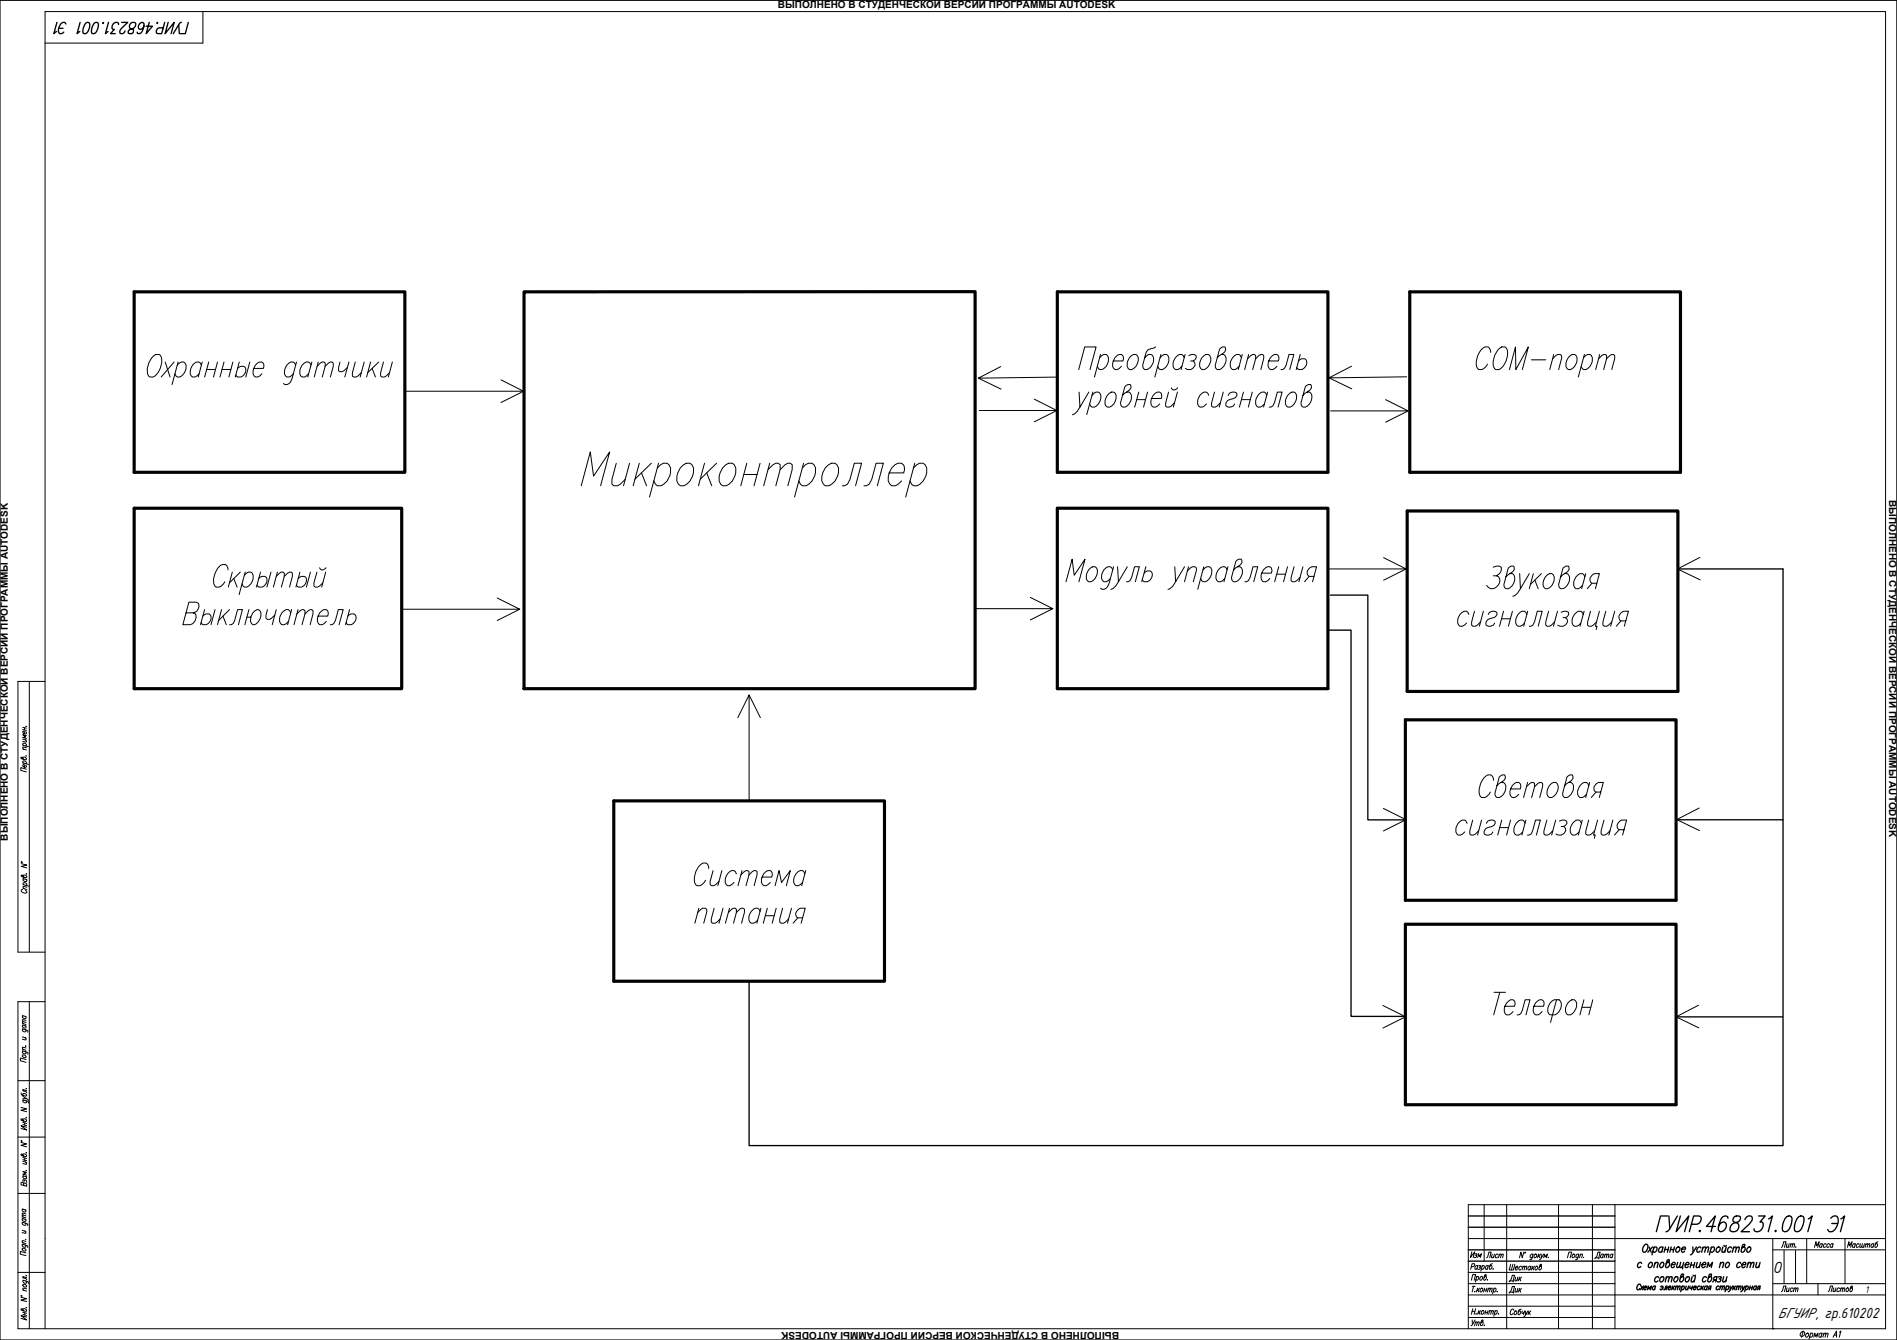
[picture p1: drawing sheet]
<svg xmlns="http://www.w3.org/2000/svg" width="841mm" height="594mm" viewBox="0 0 841 594" stroke-linecap="round" stroke-linejoin="round" font-family="sans-serif">
<!-- layer: KONTUR -->
<path d="M0 .1h841v594h-841z" fill="none" stroke="#000" stroke-width=".51"/>
<g fill="none" stroke="#000" stroke-width=".44">
<path d="M90 5.1v14h-70M67.3 158.6a2.55 2.55 0 0 1 3.9-1 8.1 8.1 0 0 1-3.3 9.5h-1.4a5.9 5.9 0 0 1 .2-7.6zM487.5 158.6l1.8-1.4h1.1a2.82 2.82 0 0 1 .8 3.8 3.6 3.6 0 0 1-3.7 2.8l-1-1.4M487.9 157.2l-2.7 9.9M500.7 158.6l1.8-1.4h1.1a2.82 2.82 0 0 1 .8 3.8 3.6 3.6 0 0 1-3.6 2.8 2.82 2.82 0 0 1-.8-3.8zM512.4 153.8l-3.6 1.5-.7 .9-1.5 5.7 .3 1.4 .6 .5a4.3 4.3 0 0 0 3.7-5.7l-.8-.9h-1.1l-1.8 1.4M514.3 158.6l1.8-1.4h1.1a4.2 4.2 0 0 1-1.8 6.6h-1.1l-1-1.4M514.7 157.2l-2.7 9.9M525 158.6l-1-1.4a4.3 4.3 0 0 0-3.7 5.7l.8 .9h1.1l1.8-1.4M525.4 157.2l-1.8 6.6M527 157.6l1.2-.4h1.1l1 .4a1.97 1.97 0 0 1-2.4 2.4M532.8 158.6l1.9-1.4h1a4.1 4.1 0 0 1-1.7 6.6h-1.1a2.82 2.82 0 0 1-.8-3.8z"/>
<path d="M541.4 157.2h1.1a4.2 4.2 0 0 1-1.7 6.6h-1.1l-.6-.5-.3-1.4 1.9-7.1 1.3-1h1.1l.2 .5a3.2 3.2 0 0 1-2.7 3.3l-.9 1M550.4 158.6l-1.1-1.4a4.3 4.3 0 0 0-3.7 5.7l.8 .9h1.1l1.9-1.4M550.8 157.2l-1.8 6.6M553.1 159.1l2.3-1.9h.7l.6 .4v1.5l-1.3 4.7M553.6 157.2l-1.8 6.6M556.7 159.1l2.3-1.9h.7l.6 .4-.1 1.5-1.2 4.7M576.5 157.2l-1.8 6.6M73.2 160.5l2.2 6.6M77.2 160.5l-5.7 6.6M78.6 161.9l1.8-1.4h1a2.79 2.79 0 0 1 .8 3.8 3.5 3.5 0 0 1-3.6 2.8l-1-1.4M79 160.5l-2.7 10M89.3 161.9l-1.1-1.4a4.2 4.2 0 0 0-3.6 5.7l.8 .9h1l1.9-1.4"/>
<path d="M89.7 160.5l-1.8 6.6M91.7 163.8h3.8M92.5 160.5l-1.8 6.6M96.4 160.5l-1.7 6.6M98.4 163.8h4M99.3 160.5l-1.8 6.6M103.3 160.5l-1.8 6.6M105.3 163.3a1.95 1.95 0 0 1 2.3-1 1.95 1.95 0 0 1 1.4 2 2.79 2.79 0 0 1-4.2 2.4l-.2-.5M106.1 160.5l-1.8 6.6M110.7 160.5l-1.7 6.6M112.5 163.3h4.3a1.78 1.78 0 0 0 .1-2 1.78 1.78 0 0 0-1.9-.8 4.7 4.7 0 0 0-2.4 6.2l.6 .4h1.1l1.8-1.4M131.1 161.9l-1.1-1.4a4.2 4.2 0 0 0-3.4 6.2l.6 .4h1l1.8-1.4"/>
<path d="M131.4 160.5l-2 7.6a2.86 2.86 0 0 1-3.1 2.4l-.6-.5M137.8 161.9l-1-1.4a4.2 4.2 0 0 0-3.7 5.7l.8 .9h1.1l1.8-1.4M138.3 160.5l-1.9 6.6M140.6 162.4l2.3-1.9h.7l.6 .5-.1 1.4-1.2 4.7M141.1 160.5l-1.8 6.6M144.1 162.4l2.4-1.9h.7l.5 .5v1.4l-1.2 4.7M150.7 160.5l-.6 3.8 .6 .5h1l.9-.5 1.5-1.4M154.7 160.5l-1.8 6.6M157.5 160.5l-1.2 4.7-.1 1.5 .6 .4h1.1l2.3-1.9M161.5 160.5l-1.8 6.6M164.3 160.5l-1.8 6.6M165 163.3l1.5 3.8"/>
<path d="M167.9 160.5l-4.9 4.7M170 160.5l-1.3 4.7v1.5l.6 .4h1.1l2.3-1.9M173.9 160.5l-1.7 6.6M222.1 168.4l10 5.1h-52.3M232.1 173.5l-10 4.9M433.7 167.7l10.1 4.8M443.7 162.5l-10 5.2 34.4-.5M458.6 177l9.9 5h-34.3M478.2 163.8l2.7-10h5l-2.7 10M478.4 173.8l.4 6.7 3.9-6.7M484.1 175.3l1.8-1.5h1.1a2.82 2.82 0 0 1 .8 3.8 3.5 3.5 0 0 1-3.7 2.9l-1-1.4M484.5 173.8l-2.7 10"/>
<path d="M490.9 175.3l1.8-1.5h1.1a2.82 2.82 0 0 1 .7 3.8 3.5 3.5 0 0 1-3.6 2.9 2.79 2.79 0 0 1-.7-3.8zM493.6 160h4.2a1.77 1.77 0 0 0-.1-2.4 1.77 1.77 0 0 0-2.4 0 4.8 4.8 0 0 0-1.6 5.7l.6 .5h1.1l1.8-1.4M499.5 173.8h1a4.1 4.1 0 0 1-1.7 6.7h-1.1l-.6-.5-.3-1.4 1.9-7.1 1.3-1h1.1l.3 .5a3.3 3.3 0 0 1-2.8 3.3l-.9 1M504 177.2h3.9M504.9 173.8l-1.9 6.7M508.8 173.8l-1.8 6.7M510.5 176.7h4.3a1.8 1.8 0 0 0 .1-2 1.8 1.8 0 0 0-1.8-.9 4.6 4.6 0 0 0-2.4 6.2l.6 .5h1.1l1.8-1.4M518.1 173.8l-1.3 4.8v1.4l.6 .5h1l2.3-1.9M519.3 171.9l.8 1h.7l1.3-1M522 173.8l-1.8 6.7M528.9 160l.8 1a2.6 2.6 0 0 1-1.3 2.6 2.6 2.6 0 0 1-2.9-.3M535.9 175.3l-1.1-1.5a4.2 4.2 0 0 0-3.4 6.2l.6 .5h1.1l1.8-1.4"/>
<path d="M538.4 173.8l-1.2 4.8-.1 1.4 .6 .5h1.1l2.3-1.9M542.3 173.8l-1.7 6.7M544.5 175.3a2.5 2.5 0 0 1 3.8-1l.1 1-.6 .9-2.8 1a2.2 2.2 0 0 0-1.4 2.8 2.54 2.54 0 0 0 3.8-.9M550.4 177.2h3.9M551.3 173.8l-1.8 6.7M555.2 173.8l-1.8 6.7M561.6 175.3l-1-1.5a3.8 3.8 0 0 0-3.9 3.8 2.66 2.66 0 0 0 1 2.9h1.1l1.8-1.4M562 173.8l-1.8 6.7M562.5 160h4.3a1.81 1.81 0 0 0 .1-2 1.81 1.81 0 0 0-1.9-.8 4.7 4.7 0 0 0-2.3 6.1l.5 .5h1.1l1.8-1.4M567.9 163.8h.7l.8-.5 .8-1.4 1.3-4.7h2.1l-1.8 6.6M571.9 174.3l.8-.5h1.1a2.82 2.82 0 0 1 .7 3.8 3.5 3.5 0 0 1-3.6 2.9 4.1 4.1 0 0 1 1-6.2zM575.7 160a1.94 1.94 0 0 1 2.2-1 1.94 1.94 0 0 1 1.5 2 3.3 3.3 0 0 1-3.7 2.8l-.8-.9"/>
<path d="M579.5 173.8h1.1a2.82 2.82 0 0 1 .7 3.8 3.5 3.5 0 0 1-3.6 2.9l-.8-1-.1-.9 1.9-7.1 1.4-1h1l.2 .5a3.2 3.2 0 0 1-2.6 3.3l-1 1M589.2 167.5l10.1 4.9M599.2 162.4l-10 5.1 34.4-.4M614.3 177.2l10 5h-34.4M468.5 182l-9.9 5M478.8 180.5a4.6 4.6 0 0 1-3.4 3.3M562.7 180.5l1.6-.5 .7-1.4 1.3-4.8h2.1l-1.8 6.7M624.3 182.2l-10 5M101.1 252.7l-.6-1.9-.6-.5a3.6 3.6 0 0 0-3.8 2.4 7.3 7.3 0 0 0-.9 7.1 2.55 2.55 0 0 0 3.9-1l.6-.9M103 253.6l-1.8 6.7M103.6 256.5l1.5 3.8M106.6 253.6l-4.9 4.8"/>
<path d="M108.3 255l1.8-1.4h1.1a4.2 4.2 0 0 1-1.8 6.7h-1.1l-1-1.5M108.7 253.6l-2.7 10M114.7 256.5a1.95 1.95 0 0 1 2.3-1 1.95 1.95 0 0 1 1.4 1.9 2.79 2.79 0 0 1-4.2 2.4l-.2-.5M115.5 253.6l-1.8 6.7M120.1 253.6l-1.8 6.7M122.5 255.5l2.3-1.9h.7l.6 .5-.1 1.4-1.2 4.8M123 253.6l-1.8 6.7M126 255.5l2.4-1.9h.7l.5 .5v1.4l-1.2 4.8M132.2 256.5a1.97 1.97 0 0 1 2.8-1 1.97 1.97 0 0 1 .6 2.9 2.34 2.34 0 0 1-1.7 1.8 2.34 2.34 0 0 1-2.5-.9M133 253.6l-1.8 6.7M137.6 253.6l-1.8 6.7M140.5 253.6l-1.3 4.8v1.4l.6 .5h1l2.3-1.9"/>
<path d="M141.7 251.7l.8 1h.8l1.3-1M144.4 253.6l-1.8 6.7M472.6 257.9l2.7-10 .9 7.1 4.8-7.1-2.7 10M482.6 252.7l1.8-1.4h1.1a2.75 2.75 0 0 1 .7 3.7 3.5 3.5 0 0 1-3.6 2.9 2.82 2.82 0 0 1-.7-3.8zM493.3 252.7l-1-1.4a4.2 4.2 0 0 0-3.5 6.1l.6 .5h1.1l1.8-1.4M493.7 251.3l-2 7.5a2.94 2.94 0 0 1-3.2 2.5l-.6-.6M495.5 251.3l.4 6.6 3.9-6.6M495.9 257.9a4.9 4.9 0 0 1-3.4 3.4M499.4 257.9l1.6-.5 .7-1.4 1.3-4.7h2.1l-1.8 6.6M507.2 254.1a1.96 1.96 0 0 1 2.8-1 1.96 1.96 0 0 1 .6 2.9 2.32 2.32 0 0 1-1.8 1.9 2.32 2.32 0 0 1-2.4-1M508 251.3l-1.8 6.6M520.8 251.3l.4 6.6 3.9-6.6"/>
<path d="M521.2 257.9a4.9 4.9 0 0 1-3.4 3.4M526.4 253.1l2.3-1.8h1.1l.6 .4 .1 1-1.5 5.2M526.9 251.3l-1.8 6.6M533.3 252.7l1.8-1.4h1.1a2.75 2.75 0 0 1 .8 3.7 3.5 3.5 0 0 1-3.6 2.9l-1.1-1.4M533.7 251.3l-2.7 10M544 252.7l-1-1.4a4.2 4.2 0 0 0-3.7 5.6l.8 1h1.1l1.8-1.4M544.4 251.3l-1.8 6.6M548.7 251.3h1.1a4.1 4.1 0 0 1-1.8 6.6h-1.1l-.6-.5-.3-1.4 1.9-7.2 1.3-.9h1.1l.2 .5a3.2 3.2 0 0 1-2.7 3.3l-.9 1M551.9 257.9l1.6-.5 .7-1.4 1.3-4.7h2.1l-1.8 6.6M559.4 254.1h4.2a1.78 1.78 0 0 0 .1-2 1.78 1.78 0 0 0-1.8-.8 4.7 4.7 0 0 0-2.4 6.1l.6 .5h1.1l1.8-1.4M566 254.6h3.9M566.9 251.3l-1.8 6.6"/>
<path d="M570.8 251.3l-1.8 6.6M573.7 251.3l-1.3 4.7v1.4l.6 .5h1l2.4-1.9M577.6 251.3l-1.7 6.6M580.4 255.5l-2 2.4M582.5 255.5h-2.1a2.42 2.42 0 0 1-.8-2.5 2.42 2.42 0 0 1 2-1.7h2.1l-1.8 6.6M613.4 247.2l10 5h-34.4M623.4 252.2l-10 5M662 251.5l1.5-.5h1.1l1 .5a3.4 3.4 0 0 1-2.2 3.8 2.48 2.48 0 0 1 .7 4.3 2.91 2.91 0 0 1-5 0M662.1 255.3h1.3M669.4 254.3h1.1a4.2 4.2 0 0 1-1.8 6.7h-1.1l-.6-.5-.3-1.4 2-7.2 1.3-.9h1l.3 .5a3.2 3.2 0 0 1-2.7 3.3l-1 .9M673.7 254.3l.4 6.7 3.9-6.7M679.8 254.3l-1.8 6.7"/>
<path d="M680.5 257.2l1.4 3.8M683.4 254.3l-4.9 4.8M686.1 254.8l.8-.5h1.1a2.82 2.82 0 0 1 .8 3.8 3.6 3.6 0 0 1-3.6 2.9 2.82 2.82 0 0 1-.8-3.8l.7-1.5zM693.7 254.3h1.1a4.1 4.1 0 0 1-1.8 6.7h-1.1l-.6-.5-.3-1.4 1.9-7.2 1.4-.9h1l.3 .5a3.3 3.3 0 0 1-2.7 3.3l-1 .9M702.6 255.7l-1-1.4a3.8 3.8 0 0 0-3.9 3.8 2.79 2.79 0 0 0 1 2.9h1.1l1.8-1.4M703 254.3l-1.8 6.7M705.8 258.6l-2.1 2.4M707.9 258.6h-2.1a2.23 2.23 0 0 1 .3-3.8l.8-.5h2.2l-1.8 6.7M753.7 247.1l-10 5.1 10.1 4.9M82.5 271.7h3.2l.9 .5a3.5 3.5 0 0 1-2.3 4.8h-3.2l2.6-10h3.3a1.8 1.8 0 0 1 1 2.8l-1.1 1.4-1.2 .5M89.9 273.1a1.98 1.98 0 0 1 2.8-.9 1.98 1.98 0 0 1 .6 2.9 2.32 2.32 0 0 1-1.7 1.8 2.32 2.32 0 0 1-2.4-.9M90.7 270.3l-1.8 6.7"/>
<path d="M95.3 270.3l-1.7 6.7M98.2 270.3l-1.8 6.7M98.8 273.1l1.5 3.9M101.8 277l1.5-.5 .8-1.4 1.2-4.8h2.2l-1.8 6.7M101.8 270.3l-4.9 4.8M109.4 273.6h1.9a4 4 0 0 1 3.3-3.3 2.82 2.82 0 0 1 .8 3.8 3.5 3.5 0 0 1-3.3 2.9 2.62 2.62 0 0 1-.8-3.4M110.4 270.3l-1.9 6.7M118.6 270.3l-.7 3.8 .6 .5h1l2.3-1.9M122.5 270.3l-1.8 6.7M128.9 271.7l-1.1-1.4a4.3 4.3 0 0 0-3.6 5.7l.8 1h1.1l1.8-1.5M129.3 270.3l-1.8 6.7M131.6 272.2l2.3-1.9h.7l.6 .5v1.4l-1.3 4.8"/>
<path d="M132.1 270.3l-1.8 6.7M135.2 272.2l2.3-1.9h.7l.6 .5v1.4l-1.3 4.8M141 273.1h4.3a1.81 1.81 0 0 0 .1-2 1.81 1.81 0 0 0-1.8-.8 4.8 4.8 0 0 0-2.4 6.2l.6 .5h1l1.9-1.5M146.4 277l1.6-.5 .7-1.4 1.3-4.8h2.1l-1.8 6.7M154.2 273.1a1.94 1.94 0 0 1 2.2-1 1.94 1.94 0 0 1 1.5 2 2.79 2.79 0 0 1-4.2 2.4l-.2-.5M155 270.3l-1.8 6.7M220.4 265.1l10 5h-52.3M230.4 270.1l-10 5M456.8 264.9l10 4.9h-34.4M466.8 269.8l-10 5M651.2 272.4l-1-1.4a4.2 4.2 0 0 0-3.5 6.2l.6 .4h1.1l1.8-1.4M653.7 271l-1.3 4.7v1.5l.6 .4h1.1l2.3-1.9"/>
<path d="M657.6 271l-1.7 6.6M659.8 272.4a2.51 2.51 0 0 1 3.8-.9l.1 .9-.6 1-2.8 .9a2.3 2.3 0 0 0-1.5 2.9 2.57 2.57 0 0 0 3.9-1M665.7 274.3h3.9M666.6 271l-1.8 6.6M670.5 271l-1.8 6.6M674.1 261a4.6 4.6 0 0 1-3.4 3.3M676.9 272.4l-1-1.4a4.2 4.2 0 0 0-3.7 5.7l.8 .9h1.1l1.8-1.4M677.3 271l-1.8 6.6M678 277.6l1.6-.4 .7-1.5 1.3-4.7h2.1l-1.8 6.6M686.6 271l-1.3 4.7v1.5l.6 .4h1l2.3-1.9M690.5 271l-1.8 6.6M692.1 271.5l1.3-.5h1l1 .5a1.93 1.93 0 0 1-2.4 2.3"/>
<path d="M694 273.8l.9 1a2.64 2.64 0 0 1-1.4 2.6 2.64 2.64 0 0 1-2.9-.2M701.9 272.4l-1-1.4a4.3 4.3 0 0 0-3.7 5.7l.8 .9h1.1l1.8-1.4M702.3 271l-1.8 6.6M705.1 271l-1.2 4.7-.1 1.5 .6 .4h1.1l2.3-1.9M709.1 271l-1.8 6.6h.7l-.4 1.5M711.9 271l-1.3 4.7v1.5l.6 .4h1.1l2.3-1.9M715.9 271l-1.8 6.6M718.7 275.3l-2.1 2.3M720.8 275.3h-2.1a2.4 2.4 0 0 1-.9-2.6 2.4 2.4 0 0 1 2-1.7h2.2l-1.9 6.6M13 302.1v120M20 302.1h-12v120h12M327.1 318.1l5-10v47"/>
<path d="M332.1 308.1l5 10M613.3 358.4l10 5-10 5M662.1 346a2.72 2.72 0 0 0-1.1-2.5 3.8 3.8 0 0 0-3.9 2.5 5.9 5.9 0 0 0-.2 7.6 3.7 3.7 0 0 0 3.8-2.4M665.5 346.9h1a2.82 2.82 0 0 1 .8 3.8 3.6 3.6 0 0 1-3.6 2.9l-.8-1-.1-.9 1.9-7.2 1.3-1h1.1l.2 .6a3.2 3.2 0 0 1-2.7 3.3l-.9 .9M669.7 349.8h4.3a1.77 1.77 0 0 0-.1-2.5 1.77 1.77 0 0 0-2.5 .1 4.8 4.8 0 0 0-1.5 5.7l.6 .5h1l1.9-1.5M676.7 348.8l2.3-1.9h.7l.6 .5v1.4l-1.3 4.8M677.2 346.9l-1.7 6.7M680.3 348.8l2.3-1.9h.7l.6 .5v1.4l-1.3 4.8M686.9 348.3l1.8-1.4h1.1a4.2 4.2 0 0 1-1.8 6.7h-1.1a2.82 2.82 0 0 1-.8-3.8zM695.5 346.9h1.1a2.82 2.82 0 0 1 .7 3.8 3.7 3.7 0 0 1-3.6 2.9l-.6-.5-.3-1.4 1.9-7.2 1.3-1h1.1l.2 .6a3.2 3.2 0 0 1-2.7 3.3l-.9 .9M704.4 348.3l-1.1-1.4a4.3 4.3 0 0 0-3.7 5.7l.9 1h1l1.9-1.5M704.8 346.9l-1.8 6.7"/>
<path d="M707.6 351.2l-2.1 2.4M709.7 351.2h-2.1a2.4 2.4 0 0 1-.9-2.5 2.4 2.4 0 0 1 2-1.8h2.1l-1.8 6.7M753.3 358.2l-9.9 5.2 10 4.8M650.4 365l-1-1.4a4.2 4.2 0 0 0-3.5 6.2l.6 .4h1.1l1.8-1.4M652.9 363.6l-1.3 4.7v1.5l.6 .4h1.1l2.3-1.9M656.8 363.6l-1.7 6.6M659 365a2.55 2.55 0 0 1 3.8-1l.1 1-.6 .9-2.8 1a2.3 2.3 0 0 0-1.5 2.9 2.57 2.57 0 0 0 3.9-1M664.9 366.9h3.9M665.8 363.6l-1.8 6.6M669.7 363.6l-1.8 6.6M676.1 365l-1.1-1.4a4.2 4.2 0 0 0-3.6 5.7l.8 .9h1.1l1.8-1.4M676.5 363.6l-1.8 6.6"/>
<path d="M677.2 370.2l1.6-.4 .7-1.5 1.3-4.7h2.1l-1.8 6.6M685.8 363.6l-1.3 4.7v1.5l.6 .4h1l2.3-1.9M689.7 363.6l-1.8 6.6M691.3 364l1.3-.4h1l1 .4a1.93 1.93 0 0 1-2.5 2.4M693.2 366.4l.9 1a2.64 2.64 0 0 1-1.4 2.6 2.64 2.64 0 0 1-2.9-.2M701.1 365l-1-1.4a4.3 4.3 0 0 0-3.7 5.7l.8 .9h1.1l1.8-1.4M701.5 363.6l-1.8 6.6M704.3 363.6l-1.2 4.7-.1 1.5 .6 .4h1.1l2.3-1.9M708.3 363.6l-1.8 6.6h.7l-.4 1.5M711.1 363.6l-1.3 4.7v1.5l.6 .4h1.1l2.3-1.9M715.1 363.6l-1.8 6.6M717.8 367.8l-2 2.4"/>
<path d="M720 367.8h-2.2a2.4 2.4 0 0 1-.8-2.5 2.4 2.4 0 0 1 2-1.7h2.1l-1.7 6.6M314.2 385v-.9l-1.1-1.5a3.7 3.7 0 0 0-3.9 2.4 5.9 5.9 0 0 0-.2 7.7 3.8 3.8 0 0 0 3.8-2.5M316.1 386l-1.3 4.8v1.3l.6 .6h1.1l2.3-1.9M320 386l-1.7 6.7M326.5 387.4l-1.1-1.4a4.3 4.3 0 0 0-3.5 6.1l.6 .6h1.1l1.8-1.5M328.5 387.9l2.3-1.9h.7l.6 .4v1.5l-1.3 4.8M329 386l-1.8 6.7M332.1 387.9l2.2-1.9h.8l.6 .4-.1 1.5-1.3 4.8M337.9 388.8h4.2a1.77 1.77 0 0 0-.1-2.4 1.77 1.77 0 0 0-2.4 0 4.8 4.8 0 0 0-1.6 5.7l.6 .6h1.1l1.8-1.5M343.6 392.7l1.8-6.7 1.1 5.2 3.9-5.2-1.8 6.7M356.8 387.4l-1-1.4a4.3 4.3 0 0 0-3.7 5.7l.8 1h1.1l1.8-1.5M357.2 386l-1.8 6.7"/>
<path d="M309.3 404.6l2.3-2h1.1l.6 .5 .1 1-1.4 5.2M309.8 402.6l-1.7 6.7M316.6 402.6l-1.3 4.8v1.4l.6 .5h1.1l2.3-1.9M320.5 402.6l-1.7 6.7M322.9 404.6l2.3-2h.7l.6 .5v1.5l-1.3 4.7M323.4 402.6l-1.8 6.7M326.5 404.6l2.3-2h.7l.6 .5-.1 1.5-1.2 4.7M337 404.1l-1.1-1.5a4.3 4.3 0 0 0-3.7 5.8l.8 .9h1.1l1.8-1.4M337.4 402.6l-1.9 6.7M339.3 406h3.9M340.2 402.6l-1.8 6.7M344.1 402.6l-1.8 6.7"/>
<path d="M347 402.6l-1.3 4.8v1.4l.5 .5h1.1l2.3-1.9M350.9 402.6l-1.8 6.7M353.7 406.9l-2.1 2.4M355.8 406.9h-2.1a2.4 2.4 0 0 1-.9-2.5 2.4 2.4 0 0 1 2-1.8h2.2l-1.8 6.7M662.4 439.9h5M664.9 439.9l-2.7 10M13 444.1v145M20 444.1h-12v145h828v-584h-816v584M613.1 445.8l10 5-10 5M667.2 446.1h4.2a1.81 1.81 0 0 0 .2-2 1.81 1.81 0 0 0-1.9-.9 4.8 4.8 0 0 0-2.4 6.3l.6 .4h1.1l1.8-1.4M672.6 449.9l1.6-.4 .7-1.5 1.2-4.8h2.2l-1.8 6.7M680 446.1h4.3a1.81 1.81 0 0 0 .1-2 1.81 1.81 0 0 0-1.8-.9 4.8 4.8 0 0 0-2.4 6.3l.6 .4h1.1l1.8-1.4"/>
<path d="M687.2 444.7l1.8-1.5h2.2a4.2 4.2 0 0 1-1.8 6.7h-2.2a2.82 2.82 0 0 1-.7-3.8zM690.1 443.2l-2.7 10.1M695.1 444.7l1.8-1.5h1a2.82 2.82 0 0 1 .8 3.9 3.5 3.5 0 0 1-3.6 2.8 2.94 2.94 0 0 1-.8-3.8zM701.3 446.6h4M702.2 443.2l-1.8 6.7M706.2 443.2l-1.8 6.7M753 445.7l-9.9 5.1 10.1 4.9M8 479.1h12M8 504.1h12M8 529.1h12M658 534.1v25M668 534.1v55"/>
<path d="M691 534.1v55M706 534.1v55M716 534.1v55M836 534.1h-185v55M651 549.1h185M786 549.1v40M786 554.1h50M801 549.1v20M818 549.1v20M8 564.1h12M716 574.1h120M786 569.1h50"/>
<path d="M806 569.1v5"/>
</g>
<g fill="none" stroke="#000" stroke-width=".44">
<path d="M10.1 336.2a.79 .79 0 0 1 1-.4 .79 .79 0 0 1 .4 1l-2-.4-.3-.6 .4-.1 .8 .9M10.1 338.2l2.5 .7M10.1 332.1l1.6 .4M10.1 330.4l2.5 .6M10.1 327.7l1.6 .4M10.1 322.4l1.6 .4M10.1 323.4l1.6 .5M10.4 338.3l-.3-.4a.75 .75 0 0 1 1-.4 .75 .75 0 0 1 .3 1.1M10.4 330.5l-.3-.5a.76 .76 0 0 1 1.1-.4 .76 .76 0 0 1 .2 1.1M10.9 322.6v1M11.3 328l.4 .6-.1 .4-1.5-.4M11.4 339.2l.3 .5a.79 .79 0 0 1-1 .4 .79 .79 0 0 1-.4-1.1h.5v1.1"/>
<path d="M11.4 324.4l.3 .4a.8 .8 0 0 1-1 .5 .8 .8 0 0 1-.4-1.1h.5v1.1M11.5 335.1h.1M11.5 322h.1M11.7 331.5l-1.5-.3-.1 .4 .4 .6M11.7 326.2l-1.6-.5 1.3 1-1.3 .3 1.6 .4M11.7 341l-2.5-.7v1.3l2.5 .6M9.4 382.9l2.5 .6-2.5 .6 2.5 .7M9.4 382.1l.4 .3zM10 394.3l-.3 .1a.77 .77 0 0 0-.2 .9 .77 .77 0 0 0 .8 .5h1.5l.1-.5-.6-.6M10.2 388.4a.8 .8 0 0 1 1.1-.4 .8 .8 0 0 1 .3 1.1l-2-.5-.2-.6 .6 .1 .6 .8M10.2 393.9l1.7 .4M10.2 392.2l2.5 .7"/>
<path d="M10.2 389.5l1.7 .4M10.6 392.3l-.4-.4a.84 .84 0 0 1 1.1-.5 .84 .84 0 0 1 .5 1l-.3 .1M10.6 389.6l-.3 .1a.84 .84 0 0 0 .5 1.1 .84 .84 0 0 0 1.1-.5l-.4-.4M11.6 387.4h.3zM11.9 393.3l-1.6-.3-.1 .5 .5 .5M9.9 456.2l2.2 .6 .2 .8M9.9 459.7l1.7 .5M9.9 454.5l1.7 .4M9.9 453.7l1.7 .5M9.9 450.3l1.7 .4M10.2 456.2l-.2 .2a.84 .84 0 0 0 .5 1 .84 .84 0 0 0 1.1-.4l-.4-.5M10.2 454.5l-.2 .2a.84 .84 0 0 0 .5 1 .84 .84 0 0 0 1.1-.4l-.4-.5"/>
<path d="M10.2 450.4l-.2 .1a.84 .84 0 0 0 .5 1 .84 .84 0 0 0 1.1-.4l-.4-.5M11.6 453.3l-1.6-.3 .4 .9M11.6 452.4l-1.6-.3 .4 .9M9.9 465.9l2.2 .7 .2 .7M9.9 465.2l1.7 .4M10 467.8a.95 .95 0 0 1 1.1 0 .95 .95 0 0 1 .3 1 .97 .97 0 0 1-1 0 .97 .97 0 0 1-.4-1zM10.2 466h-.1a.8 .8 0 0 0 .4 1.1 .8 .8 0 0 0 1.1-.4l-.4-.5M11.1 460.1l.5 .5-.2 .4-1.5-.3M11.3 463.8h.3zM11.6 469.7l-2.5-.6v1.2l2.5 .7M11.6 464.6l-1.6-.3 .4 1M9.3 491l2.5 .6-2.5 .6 2.5 .7"/>
<path d="M9.3 484.5l.6 1.1 1.8 .3a.84 .84 0 0 0-.5-1.1 .84 .84 0 0 0-1.1 .5l.4 .4M10.1 496.5a.79 .79 0 0 1 1.1-.4 .79 .79 0 0 1 .4 1.1l-2.1-.4-.2-.7 .6 .1 .6 .8M10.1 487.6l2.3 .7 .1 .7M10.1 486.1l1.7 1h-1.7M10.1 497.6l1.7 .5M10.1 498.6l1.7 .4M10.5 487.7l-.3 .1a.84 .84 0 0 0 .5 1.1 .84 .84 0 0 0 1.1-.5l-.4-.5M11 497.8v1M11.6 495.5l.2 .1zM11.6 482.6l.2 .1zM11.8 499.8l-2.5-.7 2.5 1.9-2.5-.7M11.8 487.1l.8 .8"/>
<path d="M11.8 483.5l-1.7-.5v.6l1.6 .5 .1 .4M9.3 506.5l2.5 .7-2.5 .6 2.5 .6M9.4 505.7l.3 .4zM10.1 512.1a.8 .8 0 0 1 1.1-.4 .8 .8 0 0 1 .4 1.1l-2.1-.5-.2-.6h.6l.6 .8M10.1 514.9l1.7 .4M10.1 513.2l1.7 .4M10.1 514.2l1.7 .4M11 513.4v1M11.3 515.2l.5 .6-.1 .3-1.6-.3M11.6 518.9l.2 .1zM11.6 511.1h.2zM11.8 519.8l-1.7-.5 1.3 1-1.3 .3 1.7 .4"/>
<path d="M9.8 539.5l1.7 .4M9.8 536l1.7 .5M10.1 521.3l1.7 .4M10.2 536.1l-.3 .1a.84 .84 0 0 0 .6 1 .84 .84 0 0 0 1-.4l-.4-.5M10.5 524.8l-1-.7-.2 1.1 2.5 .7-.1-1.1-.7-.4-.5 .4v.8M10.5 521.4l-.3 .1a.84 .84 0 0 0 .5 1 .84 .84 0 0 0 1.1-.4l-.4-.5M10.8 523.3h.8l.1 .9M10.8 523.6l-.1-.5-.5-.1v.8M11.5 539l-1.6-.3-.1 .3 .5 .6M11.5 538.2l-1.6-.4-.1 .4 .5 .5M9.8 551.6l2.3 .7 .1 .8M9.8 541.9l2.3 .7 .1 .7"/>
<path d="M9.8 550.9l1.7 .5M9.8 545.5l1.7 .4M9.8 540.2l1.7 .5M9.9 553.5a.95 .95 0 0 1 1.1 0 .95 .95 0 0 1 .4 1 .95 .95 0 0 1-1.1 0 .95 .95 0 0 1-.4-1zM10.2 551.7l-.1 .1a.79 .79 0 0 0 .3 1.1 .79 .79 0 0 0 1.1-.5l-.4-.4M10.2 542l-.1 .1a.79 .79 0 0 0 .3 1.1 .79 .79 0 0 0 1.1-.5l-.4-.5M10.2 540.3a.79 .79 0 0 0-.1 1.1 .79 .79 0 0 0 1.2 .1l.2-.5-.4-.5M11 545.8l.5 .6-.1 .3-1.6-.2M11.3 549.5l.2 .1zM11.5 555.5l-2.5-.7v1.2l2.5 .7M11.5 550.4l-1.6-.3-.1 .4 .5 .5M675.6 555.1l-.7 2.5-.6-2.5-.6 2.5"/>
<path d="M676.1 555.2h.2l-.3 .4zM679.6 556.3l-.1-.2a.82 .82 0 0 0-1 .5 .82 .82 0 0 0 .4 1l.5-.3M679.7 556l-.7 2.2-.7 .1M680.3 556.3l.5-.3a.75 .75 0 0 1 .4 1 .75 .75 0 0 1-1.1 .3zM682.1 556l-.4 1.6M682.3 556.7l.4 .9M683 556l-1.2 1.2M683.3 556l.1 1.6 1-1.6M683.4 557.6l-.9 .9M684.4 557.6l.4-1.6 .3 1.3 1-1.3-.5 1.6M686.5 557.4h.1M694.9 557.6l.7-2.5h1.2l-.7 2.5"/>
<path d="M697.2 556.3l.5-.3a.76 .76 0 0 1 .4 1.1 .76 .76 0 0 1-1.2 .2zM699.9 556.3l-.1-.1a.79 .79 0 0 0-1.1 .4 .79 .79 0 0 0 .5 1l.4-.3M700 556l-.5 1.9-.5 .6-.5-.2M700.6 556.4l.5-.4 .4 .1-.3 1.5M700.7 556l-.5 1.6M702.1 557.4h.1M804.4 553l.7-2.5 .2 1.8 1.2-1.8-.6 2.5M807.9 551.7l-.1-.2a.77 .77 0 0 0-1.1 .4 .77 .77 0 0 0 .7 1l.2-.2M808 551.4l-.4 1.6M809.6 551.7l-.1-.2a.82 .82 0 0 0-1 .5 .82 .82 0 0 0 .4 1l.4-.3M811.1 551.7l-.1-.2a.82 .82 0 0 0-1 .5 .82 .82 0 0 0 .4 1l.5-.3M812.6 551.7l-.1-.2a.82 .82 0 0 0-1 .5 .82 .82 0 0 0 .4 1l.5-.3"/>
<path d="M812.7 551.4l-.4 1.6M9.3 575.1l2.5 .7-2.5 .6 2.5 .7M9.4 574.4l.3 .3zM10.1 567.6l2.3 .7 .1 .7M10.1 572l1.7 .4M10.2 569.5a.97 .97 0 0 1 1.1 0 .97 .97 0 0 1 .4 1 .95 .95 0 0 1-1.1 0 .95 .95 0 0 1-.4-1zM10.5 567.7h-.1a.79 .79 0 0 0 .3 1.1 .79 .79 0 0 0 1.1-.4l-.4-.5M11.6 579.7h.2zM11.6 565.5l.2 .1zM11.8 571.4l-1.6-.3-.1 .4 .5 .6M11.8 566.4l-1.7-.4v.5l1.2 .3 .5 .6M652.3 567.6l.6-2.5h1.3l-.7 2.5"/>
<path d="M652.3 561.6l1.1-.2 .3-1.1h-1l-.7 2.5M652.7 570.3h1.3M653.3 570.3l-.6 2.5M653.9 572.5h.1M654.6 566.3l.5-.4a.84 .84 0 0 1 .4 1 .84 .84 0 0 1-1 .6l-.2-.3M654.7 565.9l-.7 2.5M655.1 571.1l-.5 1.7M655.1 561.4l-.1-.2a.84 .84 0 0 0-1 .5 .84 .84 0 0 0 .4 1.1l.5-.4M655.2 561.1l-.4 1.7M655.2 571.8l.4 1M655.6 561.2h.8l-.1 .5-.5 .1M656 571.1l-1.3 1.2"/>
<path d="M656.1 561.8a.6 .6 0 0 1 0 .8 .6 .6 0 0 1-.9 0M656.3 566.3l.5-.4a.84 .84 0 0 1 .4 1 .84 .84 0 0 1-1 .6zM656.4 571.5l.4-.4a.84 .84 0 0 1 .5 1.1 .84 .84 0 0 1-1 .5zM657.1 561.4l.4-.3a.84 .84 0 0 1 .5 1 .84 .84 0 0 1-1.1 .5l-.1-.2M657.2 561.1l-.7 2.5M657.9 571.9h1.1M658.2 571.1l-.5 1.7M658.5 565.9a.79 .79 0 0 1 .4 1 .79 .79 0 0 1-1.1 .4l.4-2 .7-.2-.1 .6-.8 .6M659.2 571.1l-.5 1.7M659.5 567.3h.1M659.8 561.4l-.2-.2a.84 .84 0 0 0-1 .5 .84 .84 0 0 0 .4 1.1l.5-.4M659.8 571.6l.5-.5 .4 .1-.4 1.6"/>
<path d="M659.8 561.1l-.4 1.7M659.9 571.1l-.5 1.7M660.7 571.6l.5-.5 .3 .1-.3 1.6M661.7 560.3l-1.1 .5-.3 1.7a.79 .79 0 0 0 1-.4 .79 .79 0 0 0-.4-1l-.4 .3M662 562.5h.1M662.3 571.5l.4-.4a.84 .84 0 0 1 .5 1.1 .84 .84 0 0 1-1.1 .5v-.3M662.4 571.1l-.7 2.5M663.8 572.5h.1M669.8 560.5l-.7 2.5h1.8l.7-2.5M670.7 560.5l-.6 2.5M671.8 562.1h1.1v-.5a.79 .79 0 0 0-1.1 .4 .79 .79 0 0 0 .5 1l.4-.3M674.6 561.7l-.1-.2a.84 .84 0 0 0-1 .5 .84 .84 0 0 0 .4 1l.4-.3"/>
<path d="M675.1 561.8l.6-.4 .3 .1-.3 1.5M675.2 561.4l-.4 1.6M676 561.8l.6-.4 .3 .1-.3 1.5M678.6 561.7l-.1-.2a.84 .84 0 0 0-1 .5 .84 .84 0 0 0 .4 1l.4-.3M678.7 561.4l-.4 1.6M679.4 561.4l-.4 1.6M679.6 562.1l.4 .9M680.3 561.4l-1.2 1.1M680.8 561.7l.4-.3a.84 .84 0 0 1 .5 1 .84 .84 0 0 1-1.1 .5zM682.9 561.4a.8 .8 0 0 1 .4 1 .8 .8 0 0 1-1.1 .4l.5-2 .6-.3v.6l-.8 .6M10.1 580.7a.8 .8 0 0 1 1.1-.4 .8 .8 0 0 1 .4 1.1l-2.1-.5-.2-.6 .6 .1 .6 .8M10.1 581.8l1.7 .4"/>
<path d="M10.1 582.8l1.7 .4M11 582v1M11.8 583.9l-2.5-.7 2.5 2-2.5-.7M652.7 581.4h1.2M652.7 585.2l.1 2M652.9 580.2l-.6 2.5M654 585.2l-1.8 2.5M654 586.5l.6-.5 .3 .2-.3 1.5M654.2 586l-.5 1.7M654.2 580.2l-.7 2.5M654.4 582.4h.1M654.9 586.5l.6-.5 .3 .2-.3 1.5"/>
<path d="M655.6 581l-.4 1.7M655.7 581.7l.4 1M656.5 581l-1.2 1.2M656.9 581.4l.5-.4a.76 .76 0 0 1 .4 1.1 .76 .76 0 0 1-1.1 .3zM657 586a.79 .79 0 0 1 .4 1.1 .79 .79 0 0 1-1 .4l.4-2.1 .6-.2v.6l-.8 .6M658.1 587.5h.1M658.5 581.8h1M658.7 581l-.4 1.7M659.7 581l-.4 1.7M660.3 581.5l.9-.4-.3 1.6M660.4 581l-.4 1.7M661.2 581.5l.9-.4-.3 1.6"/>
<path d="M662.8 581.4l.5-.4a.76 .76 0 0 1 .4 1.1 .76 .76 0 0 1-1.1 .3M662.9 581l-.6 2.5M664.3 582.4h.1M671.2 581l-.1-.3a.77 .77 0 0 0-.9-.3 .77 .77 0 0 0-.5 .9l-.2 1.2 .3 .4 1-.6M671.5 581.5l.5-.3a.76 .76 0 0 1 .4 1.1 .76 .76 0 0 1-1.2 .2zM674.4 580.4l-1 .6-.4 1.6a.77 .77 0 0 0 1.1-.4 .77 .77 0 0 0-.4-1l-.5 .3M674.9 581.2v1.1l.8-.5M675.9 581.2l-.5 1.7M676.3 581.2l.1 1.7 1-1.7M676.4 582.9l-.8 .8M677.8 581.2l-.4 1.7M678 581.9l.4 1"/>
<path d="M678.7 581.2l-1.2 1.2M798.6 590.6l1-.2a1.07 1.07 0 0 1 .2 1.7 1.07 1.07 0 0 1-1.7-.4zM799.5 590.1l-.8 2.8M801 591.2l.3-.2a.91 .91 0 0 1 .4 1.2 .91 .91 0 0 1-1.1 .5l-.1-.7zM802.6 591.4l.5-.4a.91 .91 0 0 1 .5 1.2 .91 .91 0 0 1-1.1 .5l-.2-.2M802.7 591l-.7 2.8M804.1 592.9l.5-1.9 .3 1.5 1.1-1.5-.5 1.9M807.8 591.4l-.2-.2a.91 .91 0 0 0-1.1 .5 .91 .91 0 0 0 .5 1.2l.5-.4M807.8 591l-.5 1.9M808.5 591.5l.6-.5 .4 .2-.4 1.7M808.7 591l-.6 1.9M809.5 591.5l.6-.5 .4 .2-.4 1.7"/>
<path d="M812.7 592.9l1.5-2.8v2.8M813.2 591.9h1M815.5 590.6l.6-.5-.7 2.8"/>
</g>
<path d="M791 554.3v14.8M796 554.3v14.8M651 574.1h65M651 569.1h65M651 579.1h65M651 564.1h65M651 584.1h65" fill="none" stroke="#000" stroke-width=".44"/>
<!-- layer: 0 -->
<circle cx="786" cy="589.1" r=".3" fill="#000"/>
<g fill="none" stroke="#000" stroke-width=".59">
<path d="M743.9 252.2h46.6v255.7h-458.4v-72.9M588.7 279.4h10.3v171.2h24.1M589.8 263.8h16.6v99.7h16.7M743.7 363.4h46.8M743.1 450.8h47.2M651 539.1h65M651 559.1h65M651 554.1h65M651 544.1h65M728.9 552.2a.97 .97 0 0 1 1.5-.4 2.4 2.4 0 0 1-1.7 3.4l-.4-.5-.1-.9zM731.2 552.8l.8 2.4M732.6 552.8l-2.1 2.4"/>
<path d="M733.2 553.3l1-.5a1.29 1.29 0 0 1 .2 1.6 1.29 1.29 0 0 1-1.4 .6l-.2-.3M733.3 552.8l-.9 3.5M733.8 559.7l-.6 2.3M737.2 553.3l-.2-.3a1.3 1.3 0 0 0-1.5 .6 1.3 1.3 0 0 0 .3 1.6l1-.5M737.3 552.8l-.6 2.4M738 554h1.5M738.4 552.8l-.7 2.4M739.4 559.7a1.21 1.21 0 0 1 .8 1.4 1.21 1.21 0 0 1-1.4 .9l-.4-.7 .7-2.5 .9-.3-.1 .8-1.2 .9M739.8 552.8l-.6 2.4M740.6 554h1.5M740.9 552.8l-.6 2.4M742.4 552.8l-.7 2.4"/>
<path d="M743.3 553.3l1-.5a1.28 1.28 0 0 1 .3 1.6 1.28 1.28 0 0 1-1.5 .6l-.2-.8zM743.8 559.7l-.5 2.1 .5 .2 .9-.7M745.1 559.7l-.4 2.1 .5 .2 .8-.7M745.6 553.8h1.6v-.7a1.13 1.13 0 0 0-1.6 .5 1.13 1.13 0 0 0 .7 1.6l.6-.5M746.5 559.7l-.5 2.8M749.9 559.7l-.6 2.3M750.5 552.8l.2 2.4 1.4-2.4M750.7 555.2l-1.3 1.1M751.4 559.7l-.6 2.3M752.5 559.7l-.5 2.1 .6 .2 .9-.7M753.9 559.7l-.6 2.3M754.1 553.3l-.2-.3a1.3 1.3 0 0 0-1.5 .6 1.3 1.3 0 0 0 .3 1.6l1-.5"/>
<path d="M754.8 553.5l.9-.7 .5 .2-.5 2.2M755 552.8l-.6 2.4M756.2 553.5l.5-.5h.8l-.4 2.2M758.6 553.3l1.1-.5a1.3 1.3 0 0 1 .2 1.6 1.3 1.3 0 0 1-1.5 .6l-.1-.3M758.8 552.8l-1 3.5M761.2 553.3l1-.5a1.28 1.28 0 0 1 .2 1.6 1.28 1.28 0 0 1-1.4 .6l-.2-.8zM762.8 559.7l-.5 2.3M763.8 552.8l-.4 2.2 .6 .2 .8-.7M764.3 552.2l.3 .3 .7-.3M765.3 552.8l-.6 2.4M767.7 553.3a1.14 1.14 0 0 0-1.5-.1 1.14 1.14 0 0 0-.3 1.5l.4 .5 1-.5M768.4 553.5l.9-.7 .5 .2-.5 2.2"/>
<path d="M768.6 552.8l-.6 2.4M769.8 553.5l.8-.7 .5 .2-.4 2.2M772.9 552.8h.4a1.21 1.21 0 0 1 .2 1.7 1.21 1.21 0 0 1-1.6 .3l.7-2.8 .9-.3-.1 .8-1.2 .8M774.8 553.3l1-.5a1.3 1.3 0 0 1 .2 1.6 1.3 1.3 0 0 1-1.4 .6l-.2-.8zM775.1 559.7l-.6 2.3M778.8 559.7l-.4 2.1 .6 .2 .9-.7M780.3 559.7l-.6 2.3M727.4 569.9l-.1-.2a.82 .82 0 0 0-.9-.3 .82 .82 0 0 0-.6 .8l-.1 .6a.7 .7 0 0 0 .4 1.1 .7 .7 0 0 0 .9-.7M727.6 570.2l.6 1.6M727.8 560.2a1.13 1.13 0 0 0-1.5-.2 1.13 1.13 0 0 0-.3 1.5l.4 .5 1.1-.5M728.6 570.2l-1.5 1.6M728.8 570.8h1.2v-.4a.8 .8 0 0 0-1.1 .3 .8 .8 0 0 0 .4 1.1l.5-.3"/>
<path d="M730.4 571.8l.4-1.6 .3 1.3 1.1-1.3-.5 1.6M731.1 560.2l.7-.5a1.21 1.21 0 0 1 .7 1.4 1.21 1.21 0 0 1-1.3 .9l-.4-.5zM733.6 560.3l.8-.6 .7 .1-.4 2.2M733.8 570.5l-.1-.3a.84 .84 0 0 0-1 .5 .84 .84 0 0 0 .4 1.1l.5-.3M734 570.2l-.5 1.6M735.4 566.5l-.2-.4a1.18 1.18 0 0 0-1.5 .7 1.18 1.18 0 0 0 .7 1.5l.6-.5M736.2 560.2l.7-.5a1.21 1.21 0 0 1 .7 1.4 1.21 1.21 0 0 1-1.4 .9l-.4-.5zM736.2 566.5l1.1-.5a1.3 1.3 0 0 1 .2 1.6 1.3 1.3 0 0 1-1.5 .6l-.2-.9zM736.3 570.5l.4-.3a.76 .76 0 0 1 .5 1.1 .76 .76 0 0 1-1.2 .2M736.7 571h.6M737.6 571.8l.4-.1 .5-1.5h.6l-.4 1.6M738.7 566.6l.8-.6 .5 .1-.4 2.2"/>
<path d="M738.8 566l-.5 2.3M739.6 570.8h1.1v-.4a.8 .8 0 0 0-1.1 .3 .8 .8 0 0 0 .5 1.1l.5-.3M740 566.6l.5-.5h.8l-.4 2.2M741 560.7h1.6l.1-.7a1.11 1.11 0 0 0-1.6 .5 1.11 1.11 0 0 0 .6 1.5l.7-.5M741.6 570.2l-.5 1.6M741.8 570.8l.4 1M742.4 566.5l1.1-.5a1.3 1.3 0 0 1 .2 1.6 1.3 1.3 0 0 1-1.4 .6l-.2-.9zM742.5 570.2l-1.2 1.1M743 570.6l.9-.4-.3 1.6M743.1 570.2l-.4 1.6M743.9 570.6l1-.4-.3 1.6M745.7 566h.3a1.28 1.28 0 0 1 .3 1.6 1.28 1.28 0 0 1-1.5 .6l.6-3 .9-.4-.1 .9-1.2 .8"/>
<path d="M745.7 570.5l.5-.3a.78 .78 0 0 1 .4 1.1 .78 .78 0 0 1-1.2 .2M745.8 570.2l-.7 2.5M747.1 560.7h1.6l.1-.7a1.11 1.11 0 0 0-1.6 .5 1.11 1.11 0 0 0 .6 1.5l.7-.5M747.5 566.5l1.1-.5a1.28 1.28 0 0 1 .2 1.6 1.28 1.28 0 0 1-1.4 .6l-.2-.9zM747.6 570.2l-.3 1.5 .4 .1 .6-.5M748.6 570.2l-.4 1.6M749.3 570.2v1l.9-.4M749.6 560.8h1.5M750.2 566l-.4 2.2 .6 .1 .8-.6M750.4 570.2l-.5 1.6M750.7 565.3l.3 .4 .7-.4M750.8 570.8h1.2v-.4a.8 .8 0 0 0-1.1 .3 .8 .8 0 0 0 .4 1.1l.5-.3"/>
<path d="M751.7 566l-.7 2.3M753.8 570.5a.78 .78 0 0 0-1.2 .2 .78 .78 0 0 0 .4 1.1l.5-.3M754.4 570.2l-.4 1.6M754.6 560.7h1.6v-.7a1.11 1.11 0 0 0-1.6 .5 1.11 1.11 0 0 0 .7 1.5l.7-.5M754.6 570.8l.4 1M755.4 570.2l-1.3 1.1M756.6 566.5l-.2-.4a1.3 1.3 0 0 0-1.5 .7 1.3 1.3 0 0 0 .3 1.5l1-.5M756.8 562l.6-2.3 .5 1.8 1.3-1.8-.5 2.3M756.9 570.5a.77 .77 0 0 0-1.1 .2 .77 .77 0 0 0 .4 1.1l.5-.3M757 570.2l-.5 1.6M757.8 571.2l-.6 .6M758.1 566h.3a1.28 1.28 0 0 1 .3 1.6 1.28 1.28 0 0 1-1.5 .6l.6-3 .9-.4-.1 .9-1.2 .8"/>
<path d="M758.4 571.2l-.8-.2 .5-.8h.5l-.4 1.6M760.1 567.5l-.8 .8M760.9 567.5h-.8l-.3-.9 .3-.5 1.2-.1-.7 2.3M761.9 566.1h1.2a.72 .72 0 0 1-.9 .9M762.2 570.5a.78 .78 0 0 0-1.2 .2 .78 .78 0 0 0 .4 1.1l.5-.3M762.6 567l.3 .7-.3 .5h-1.2M762.7 560.3l.8-.6 .7 .1-.5 2.2M762.7 570.6l1-.4-.4 1.6M762.8 570.2l-.4 1.6M763.7 570.6l.9-.4-.3 1.6M764.2 566l-.5 2.2 .7 .1 .8-.6M765.3 560.2l.6-.5a1.16 1.16 0 0 1 .7 1.5 1.16 1.16 0 0 1-1.5 .6l-.2-.8z"/>
<path d="M765.4 570.5l.5-.3a.76 .76 0 0 1 .4 1.1 .76 .76 0 0 1-1.2 .2M765.5 570.2l-.7 2.5M765.6 566l-.6 2.3M767 570.2l.1 1.6 1-1.6M767.1 571.8l-.9 .9M768.6 570.2l-.4 1.6M768.8 570.8l.4 1M769.6 570.2l-1.3 1.1M770 570.6l1-.4-.4 1.6M770.1 570.2l-.4 1.6M771 570.6l.9-.4-.3 1.6M771.8 560.2l-.2-.4a1.28 1.28 0 0 0-1.5 .6 1.28 1.28 0 0 0 .3 1.6l1-.5"/>
<path d="M772.3 560.7h1.6l.1-.7a1.11 1.11 0 0 0-1.6 .5 1.11 1.11 0 0 0 .6 1.5l.7-.5M772.5 570.2l.2 1.6 1-1.6M772.7 571.8l-.9 .9M774.1 570.5l.4-.3a.76 .76 0 0 1 .5 1.1 .76 .76 0 0 1-1.2 .2M774.1 570.2l-.6 2.5M775 560.3l.8-.6 .5 .1-.5 2.2M775.7 571h1.1M776 570.2l-.5 1.6M776.3 560.3l.8-.6 .5 .1-.4 2.2M777 570.2l-.4 1.6M778.7 570.5a.77 .77 0 0 0-1.2 .2 .77 .77 0 0 0 .5 1.1l.5-.3M778.8 570.2l-.4 1.6"/>
<path d="M779.6 571.2l-.6 .6M780.2 571.2l-.8-.2 .5-.8h.5l-.4 1.6"/>
</g>
<path d="M59.5 129.4h120v80h-120zM232.3 129.4l200-.1v176h-200zM468.8 129.4h119.9v80h-119.9zM625 129.4h120v80h-120zM59.5 225.3h118.6v80h-118.6zM468.8 225.3h119.9v80h-119.9zM623.9 226.5h120v80h-120zM623.1 319.1h120v80h-120zM272.1 355.1h120v79.9h-120zM623.1 409.8h120v80h-120z" fill="none" stroke="#000" stroke-width="1.4"/>
<text font-size="27.8" x="256.5" y="221.5">Микроконтроллер</text>
<text font-size="19.4" x="653.3" y="168.3">COM-порт</text>
<text font-size="11" x="733.1" y="547.2">ГУИР.468231.001 Э1</text>
<text font-size="8.8" x="22.6" y="16.2">ГУИР.468231.001 Э1</text>
<text font-size="7.8" x="786" y="564.4">О</text>
<text font-size="7" x="788.2" y="584.4">БГУИР, гр.610202</text>
<g font-size="6.6">
<text x="667.8" y="569.7">Дик</text>
<text x="667.8" y="574.7">Дик</text>
</g>
<text font-size="6.2" x="705.9" y="559.2">Дата</text>
<g font-size="5.7">
<text x="788.5" y="554.2">Лит.</text>
<text x="817.7" y="554.2">Масштаб</text>
<text x="650.5" y="558.8">Изм</text>
<text x="657.9" y="558.8">Лист</text>
<text x="788.5" y="574">Лист</text>
<text x="809.3" y="574">Листов</text>
</g>
<text font-size="4.7" x="827" y="573.2">1</text>
<g font-size="4.4">
<text x="344.8" y="3.6">ВЫПОЛНЕНО В СТУДЕНЧЕСКОЙ ВЕРСИИ ПРОГРАММЫ AUTODESK</text>
<text x="837.5" y="221.5" transform="rotate(90 837.5 221.5)">ВЫПОЛНЕНО В СТУДЕНЧЕСКОЙ ВЕРСИИ ПРОГРАММЫ AUTODESK</text>
<text x="3.5" y="372.7" transform="rotate(-90 3.5 372.7)">ВЫПОЛНЕНО В СТУДЕНЧЕСКОЙ ВЕРСИИ ПРОГРАММЫ AUTODESK</text>
<text x="496.1" y="590.6" transform="rotate(-180 496.1 590.6)">ВЫПОЛНЕНО В СТУДЕНЧЕСКОЙ ВЕРСИИ ПРОГРАММЫ AUTODESK</text>
</g>
</svg>
